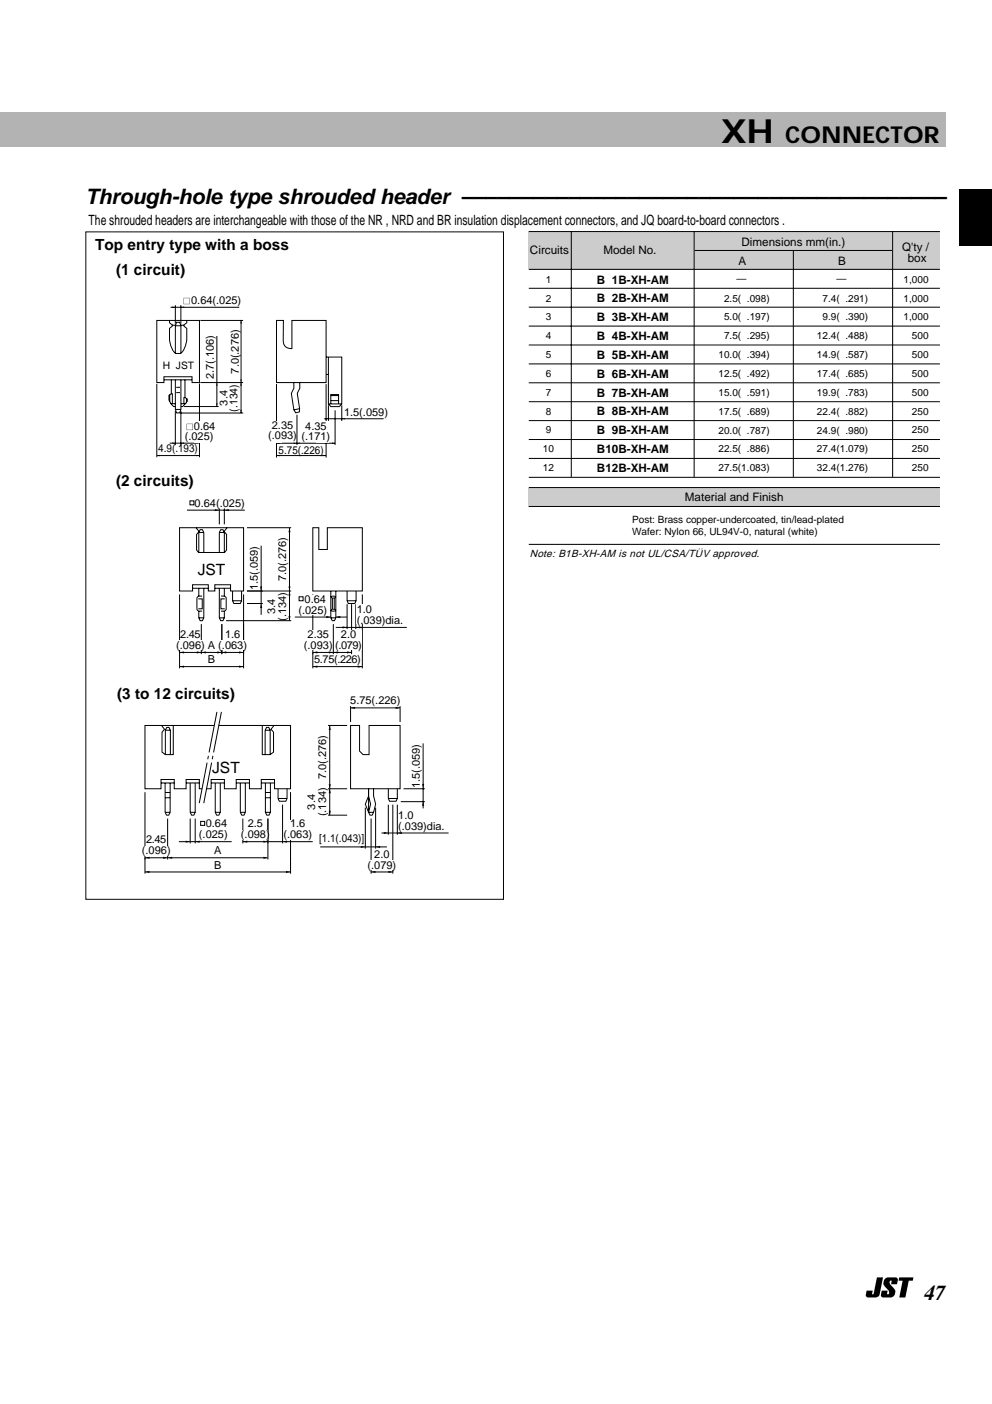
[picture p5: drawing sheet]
<svg xmlns="http://www.w3.org/2000/svg" width="210mm" height="297mm" viewBox="0 0 210 297" stroke-linecap="round" stroke-linejoin="round" font-family="sans-serif">
<path d="M-.1 23.8h200.3v7.4h-200.3z" fill="#b3b3b3"/>
<path d="M203.1 40h6.8v12h-6.8z" fill-rule="evenodd" fill="#000"/>
<path d="M185.6 270.3h1.2l-.7 3.6a.9 .9 0 0 1-.9 .6h-1.5a.49 .49 0 0 1-.5-.6l.2-.8h1.3l-.2 .7h.3zM187.3 270.5l.6-.2h1.6a.49 .49 0 0 1 .5 .6l-.2 .8h-1.3l.2-.7a.48 .48 0 0 0-.5 .4 .48 .48 0 0 0 .3 .5 1.54 1.54 0 0 1 .5 2.4l-.5 .2h-1.6a.49 .49 0 0 1-.5-.6l.2-.8h1.2l-.1 .7a.48 .48 0 0 0 .5-.4 .48 .48 0 0 0-.3-.5 1.54 1.54 0 0 1-.6-2.4zM190.3 270.3h3l-.2 .7h-.8l-.7 3.5h-1.3l.7-3.5h-.9z" fill="#000"/>
<path d="M18.2 49.1h88.3v141.1h-88.3z" fill-rule="evenodd" fill="#fff"/>
<g fill="none" stroke="#000" stroke-width=".21">
<path d="M38 111.6h13.5v13.4h-2.7v-1.3h-3.3v1.3h-1.4v-1.3h-3.4v1.3h-2.7zM39.6 107.9h12.2M40.2 106h.8v.8h-.8zM41.5 111.6l.6 .8-.5 .7v3.3l.4 .5h5.5l.4-.5v-3.3l-.5-.7 .6-.8M42.1 112.7l.3-.6h.4l.3 .6M42.1 112.7v4.2M42.1 112.7h1M43.1 112.7v4.2M46.4 112.7l.3-.6h.5l.3 .6M46.4 112.7h1.1M46.4 107.6v3.3M46.4 112.7v4.2"/>
<path d="M47.5 107.6v3.3M47.5 112.7v4.2M52.3 111.6h9.3M66.2 111.6h1.3v4.7h1.8v-4.7h7.4v13.4h-10.5zM38 125.8v15.6M40.7 124.5h3.4M42 126.7h.8v2.1h-.8M42.1 130.7l.3 .6h.4l.3-.6M42.1 124.5v1.6M42.1 129.3v1.4M42.1 130.7h1M42.6 132v6.4"/>
<path d="M42.8 126.1l-.9 .1-.2 .4v2.5l.5 .2h.6M43.1 124.5v6.2M45.5 124.5h3.3M46.4 130.7l.3 .6h.5l.3-.6M46.4 130.7h1.1M46.4 124.5v6.2M46.8 126.1l.8 .1 .3 .4-.1 2.5-.4 .2h-.6M46.9 132v6.4M47.5 124.5v1.6M47.5 129.3v1.4M47.6 126.7h-.9v2.1h.9M47.8 131.3h13.8"/>
<path d="M49.2 125v2.1l.3 .6h1.4l.2-.6v-2.1M49.2 127.1h1.9M51.5 125.8v15.6M52.3 125h9.3M70 130.7l.3 .6h.5l.3-.6M70 126.1l.3 .5v2.2l-.3 .5M70 130.7h1.1M70 125v5.7M70.2 126.1h.7M70.2 129.3h.7M70.4 126.5h.2M70.4 128.9h.2"/>
<path d="M71.1 126.1l-.4 .5v2.2l.4 .5M71.1 125v5.7M73.4 125v2.1l.3 .6h1.4l.2-.6v-2.1M73.4 127.1h1.9M38 141h13.5"/>
</g>
<path d="M45.5 107.7l.9 .2-.9 .2zM47.5 107.9l.9-.2v.5zM61.3 111.6l.2 1h-.5zM38 138l.9-.2v.5zM41.6 137.8l1 .2-1 .3zM42.6 138l.9-.2v.5zM46 137.8l.9 .2-.9 .3zM61.3 125l.2 1h-.5zM61 130.4h.5l-.2 .9zM61 124.1h.5l-.2 .9zM38 141l.9-.2v.5zM50.6 140.8l.9 .2-.9 .3z" fill="#000"/>
<path d="M37.6 135.5h5.4v2.1h-5.4z" fill="#fff"/>
<path d="M46.9 138l1-.2v.5zM50.6 137.8l.9 .2-.9 .3zM55 124.1h.5l-.2 .9zM55.3 127.7l.2 .9h-.5z" fill="#000"/>
<path d="M55.3 115.5v14.6M61.3 111.6v19.7M38 138h13.5M46.9 132v6.4M51.5 132v6.4M52.3 125h3.3M52.3 127.7h3.3" fill="none" stroke="#000" stroke-width=".21"/>
<path d="M46.5 135.5h5.5v2.1h-5.5z" fill="#fff"/>
<path d="M62.4 130.5h7.6M66.2 125.8v15.6M66.2 138h4.3M70.5 132v6.4M71 130.5h2.4M76.7 125.8v15.6M66.2 141h10.5" fill="none" stroke="#000" stroke-width=".21"/>
<path d="M66.2 138l.9-.2v.5zM69 130.3l1 .2-1 .3zM69.6 137.8l.9 .2-.9 .3zM71 130.5l1-.2v.5zM66.2 141l.9-.2v.5zM75.7 140.8l1 .2-1 .3z" fill="#000"/>
<g fill="#fff">
<path d="M64.6 135.5h5.5v2.1h-5.5z"/>
<path d="M64.6 133.4h5.5v2.1h-5.5z"/>
<path d="M63.5 128h5.4v2.1h-5.4z"/>
<path d="M63.5 125.9h5.4v2.1h-5.4z"/>
</g>
<path d="M63.3 126.3h.8v.8h-.8zM71 132.7h15.1M73.4 127.8v5.3M75.3 127.8v5.3" fill="none" stroke="#000" stroke-width=".21"/>
<path d="M72.5 132.5l.9 .2-.9 .3zM75.3 132.7l.9-.2v.5z" fill="#000"/>
<g fill="#fff">
<path d="M75.4 129.9h11v2.1h-11z"/>
<path d="M75.4 127.8h11v2.1h-11z"/>
</g>
<path d="M70.5 138l1-.2v.5zM73.4 137.8l1 .2-1 .3z" fill="#000"/>
<path d="M70.5 138h3.9M74.4 127.8v10.6" fill="none" stroke="#000" stroke-width=".21"/>
<g fill="#fff">
<path d="M71 135.5h5.5v2.1h-5.5z"/>
<path d="M71 133.4h5.5v2.1h-5.5z"/>
</g>
<g fill="none" stroke="#000" stroke-width=".21">
<path d="M30.7 153.5h30.8v13.4h-3.4v-2h-2.8v2h-2.5v-2h-2.8v2h-2.5v-2h-2.8v2h-2.5v-2h-2.8v2h-2.5v-2h-2.8v2h-3.4zM34.2 153.5l.6 .8-.5 .6v4.2l.7 .5h1.7v-6.1M35 154.5l.3-.6h.5l.3 .6M35 154.5v5.1M35 154.5h1.1M36.1 154.5v5.1M55.5 153.5v6.1h1.7l.7-.5v-4.2l-.6-.6 .7-.8M56.1 154.5l.3-.6h.5l.3 .6M56.1 154.5h1.1M56.1 154.5v5.1M57.2 154.5v5.1M69.4 153.5h4.1"/>
<path d="M69.8 153.5v19M74.2 153.5h1.9v5.4l.7 .7h1.3v-6.1h6.6v13.4h-10.5zM34.1 165.7h2.8M34.9 171.9l.3 .6h.5l.3-.6M34.9 165.7v6.2M34.9 171.9h1.1M34.9 167.7h1.1M34.9 168.8h1.1M36 165.7v6.2M39.4 165.7h2.8M40.2 171.9l.3 .6h.5l.3-.6M40.2 171.9h1.1"/>
<path d="M40.2 165.7v6.2M41.3 165.7v6.2M44.7 165.7h2.8M45.5 171.9l.3 .6h.5l.3-.6M45.5 171.9h1.1M45.5 165.7v6.2M46.6 165.7v6.2M50 165.7h2.8M50.9 171.9l.2 .6h.5l.3-.6M50.9 171.9h1M50.9 165.7v6.2M51.9 165.7v6.2"/>
<path d="M55.3 165.7h2.8M56.2 171.9l.3 .6h.4l.3-.6M56.2 171.9h1M56.2 167.7h1M56.2 168.8h1M56.2 165.7v6.2M57.2 165.7v6.2M78 171.9l.3 .6h.5l.2-.6M78 166.9v1.5l.4 1.7-.4 1.8zM78 171.9h1M79 166.9v1.5l.5 1.7-.5 1.8"/>
</g>
<path d="M69.8 153.5l.2 .9h-.4zM69.5 171.5h.5l-.2 1z" fill="#000"/>
<path d="M45.9 150.6h1l-3.8 19.3h-.9z" fill="#fff"/>
<g fill="none" stroke="#000" stroke-width=".21">
<path d="M44.1 159.9l-.1 .7M45.1 159.9l-.2 .7M45.9 150.6l-1.7 8.6M46.9 150.6l-1.7 8.6M74.2 149.4v3.4M74.2 149.8h10.5M84.7 149.4v3.4M89.5 157.3v13.7M30.7 167.6v17.2M35.5 173.2v8.6M37.9 178.1h11.1M40.2 173.2v5.2"/>
<path d="M41.3 173.2v5.2M43.8 161.3l-1.6 8.6M44.8 161.3l-1.7 8.6M51.4 178.1h5.3M51.4 173.2v5.2M56.7 173.2v8.6M58.8 166.9v2l.3 .6h1.4l.2-.6v-2M58.8 168.9h1.9M61.5 167.6v17.2M67.8 179.2h14.1M69.4 172.5h4.1M69.4 166.9h4.1"/>
<path d="M77.3 170.9v8.6M78 168.4l-.7 1.7 .7 1.8M78.5 173.2v11.6M79.5 170.9v8.6M80.7 176.2h14.2M82.2 166.9v2l.2 .6h1.4l.3-.6v-2M82.2 168.9h1.9M82.2 170.2v6.4M83.1 170.2v14.6M84.1 170.2v6.4M84.8 169.6h5.1M85.4 166.9h4.5"/>
<path d="M30.7 184.5h30.8"/>
</g>
<g fill="#000">
<path d="M74.2 149.8l.9-.3v.5zM83.7 149.5l1 .3-1 .2zM39.3 177.9l.9 .2-.9 .2zM41.3 178.1l1-.2v.4zM51.4 178.1l.9-.2v.4zM55.7 177.9l1 .2-1 .2zM69.8 166.9l.2 .9h-.4zM69.5 165.9h.5l-.2 1zM76.3 179l1 .2-1 .2zM79.5 179.2l.9-.2v.4zM81.2 176l1 .2-1 .3zM84.1 176.2l.9-.2v.5z"/>
<path d="M89.3 165.8h.5l-.3 1zM89.5 169.5l.2 1h-.4zM30.7 184.5l.9-.2v.4zM35.5 181.5l.9-.2v.4zM55.7 181.3l1 .2-1 .2zM60.5 184.3l1 .2-1 .2zM78.5 184.5l1-.2v.4zM82.2 184.3l.9 .2-.9 .2z"/>
</g>
<g fill="#fff">
<path d="M42.4 175.5h5.5v2.1h-5.5z"/>
<path d="M42.4 173.4h5.5v2.1h-5.5z"/>
</g>
<path d="M42.5 173.8h.8v.8h-.8z" fill="none" stroke="#000" stroke-width=".21"/>
<g fill="#fff">
<path d="M60.3 175.5h5.4v2.1h-5.4z"/>
<path d="M51.3 175.5h5.4v2.1h-5.4z"/>
</g>
<path d="M30.7 181.5l.9-.2v.4zM34.5 181.3l1 .2-1 .2z" fill="#000"/>
<path d="M30.4 178.9h5.4v2.1h-5.4z" fill="#fff"/>
<path d="M56.7 178.1h9.5M59.8 170.2v8.2M30.7 181.5h25.9" fill="none" stroke="#000" stroke-width=".21"/>
<path d="M59.8 178.1l.9-.2v.4z" fill="#000"/>
<path d="M60.3 173.4h5.4v2.1h-5.4z" fill="#fff"/>
<path d="M78.5 184.5h4.6" fill="none" stroke="#000" stroke-width=".21"/>
<path d="M78.1 181.9h5.4v2.1h-5.4z" fill="#fff"/>
<g fill="none" stroke="#000" stroke-width=".21">
<path d="M33.2 67.8h9v13.1h-1.6v-1.2h-5.9v1.2h-1.5zM35.9 67.8v.5l.5 .4v.3l-.5 .5a6.4 6.4 0 0 0 1.1 5.1 1.37 1.37 0 0 0 2.1-1 7.8 7.8 0 0 0 .4-4.1l-.5-.5v-.3l.5-.4v-.5M36.1 65h14.5M36.5 68.8h.6M37.1 64.6v3.9M37.1 74.7v-5.8l.3-.7h.6l.3 .7v5.8M37.1 68.9h1.2M38.2 68.8h.7M38.3 64.6v3.9M42.4 67.8h9M45.9 71.1v14.9M51 67.8v19.6"/>
<path d="M58.5 67.8h1.5l-.1 4.1a1.58 1.58 0 0 0 1.9 1.8v-5.9h7.2v13.1h-10.5zM69 79.2h.5M69.5 75.5v10l.5 .5h1.8l.5-.5v-10h-3.3M33.2 96.4h9M33.2 81.2v15.5M34.7 80.4h5.9M35.9 93.8h6.1M35.9 83.5v1.5M36.3 80.4v2.9M36.5 85.4v-2.1h-.2l-.5 .3v1l.4 .8M37.1 85.4h-.9l.5 .6h.4M37.1 87v7.2"/>
<path d="M37.1 80.4v6.2l.3 .8h.6l.3-.8v-6.2M37.1 86.6h1.2M37.3 83.1h.8M37.3 81.9h.8M38.2 87.4h13.3M38.3 87v7.2M38.3 85.4h.9l-.5 .6h-.4M38.9 85.4v-1.3h.2l.5 .3v.5l-.4 .5M39 86h7.3M39.1 80.4v3.7M39.5 84.3v.8M42.2 81.1v15.6"/>
<path d="M42.4 80.9h9M58.5 81.3v15.5M58.5 96.4h10.5M58.6 93.8h12.3M62.2 80.9v1.2l-.6 1.1 .6 3.5 .4 .6 .8-.2v-.6l-.5-3.3 .5-1.1v-1.2M62.8 87.8v6.3M63.4 86.5l-1.2 .2M68.6 88.6h12.6M69 81.3v15.5M69.5 85.5h2.8M69.5 85.7v3.4M70 85.5v-2h1.6v2"/>
<path d="M70 83.7h1.6M70 84.8h1.6M70.9 86.8v7.3M72.3 85.7v3.4"/>
</g>
<g fill="#000">
<path d="M36.4 64.8l.7 .2-.7 .1zM38.3 65l.7-.2v.3zM51 67.8l.2 .6h-.3zM33.2 96.4l.6-.2v.3zM36.4 93.6l.7 .1-.7 .2zM38.3 93.7l.7-.1v.3zM41.5 96.2l.7 .2-.7 .1zM45.9 81l.1 .6h-.3zM45.7 85.3h.3l-.1 .7zM50.9 80.3h.3l-.2 .6zM51 81l.2 .6h-.3zM50.9 86.7h.3l-.2 .7z"/>
<path d="M58.5 93.8l.7-.2v.3zM58.5 96.4l.7-.2v.3zM62.1 93.6l.7 .2-.7 .1zM62.8 93.8l.6-.2v.3zM68.3 96.2l.7 .2-.7 .1zM68.8 88.4l.6 .2-.6 .1zM70.3 93.6l.6 .2-.6 .1zM72.3 88.6l.7-.2v.3z"/>
</g>
<g fill="#fff">
<path d="M41.1 89.1h2.6v4.6h-2.6z"/>
<path d="M57 89.1h2.6v4.6h-2.6z"/>
<path d="M66.9 89.1h2.6v4.6h-2.6z"/>
</g>
<g fill="#000">
<path d="M38.8 63h1.4v1.4h-1.4zM38.9 63.1v1.2h1.2v-1.2z"/>
<path d="M39.5 89.7h1.3v1.3h-1.3zM39.6 89.7v1.2h1.2v-1.2z"/>
</g>
<path d="M18.2 49.1h88.3v141.2h-88.3z" fill="none" stroke="#000" stroke-width=".21"/>
<g fill="#ccc">
<path d="M111.9 103.2h87v4h-87z"/>
<path d="M111.9 49h87v8h-87z"/>
</g>
<g fill="none" stroke="#000" stroke-width=".21">
<path d="M111.9 49h87M111.9 57h87M120.9 49v51.9M146.9 49v51.9M147 53h41.8M167.9 53v47.9M188.9 49v51.9M111.9 65h87M111.9 61h87M111.9 73h87M111.9 69h87M111.9 77h87"/>
<path d="M111.9 81h87M111.9 85h87M111.9 89h87M111.9 93h87M111.9 97h87M111.9 101h87M111.9 103.2h87M111.9 115.2h87M111.9 107.2h87"/>
</g>
<text font-size="7.1" x="152.5" y="30.2">XH</text>
<text font-size="4.9" x="166.1" y="30.2">CONNECTOR</text>
<g font-size="4.5">
<text x="18.1" y="43.2">Through-hole type shrouded header –––––––––––––––––––––––––––––––––––––––––</text>
<text x="195.6" y="274.9">47</text>
</g>
<g font-size="3.3">
<text x="41.8" y="121.8">JST</text>
<text x="44.9" y="163.6">JST</text>
</g>
<g font-size="3.2">
<text x="20.2" y="52.8">Top entry type with a boss</text>
<text x="24.6" y="58.2">(1 circuit)</text>
<text x="24.6" y="102.9">(2 circuits)</text>
<text x="24.8" y="147.8">(3 to 12 circuits)</text>
</g>
<text font-size="3" x="18.7" y="47.5">The shrouded headers are interchangeable with those of the NR , NRD and BR insulation displacement connectors, and JQ board-to-board connectors .</text>
<g font-size="2.5">
<text x="112.1" y="53.8">Circuits</text>
<text x="127.7" y="53.8">Model No.</text>
<text x="156.9" y="52.2">Dimensions mm(in.)</text>
<text x="190.9" y="53">Q'ty /</text>
<text x="126.3" y="60">B 1B-XH-AM</text>
<text x="156.2" y="56">A</text>
<text x="177.4" y="56">B</text>
<text x="192.1" y="55.5">box</text>
<text x="126.3" y="64">B 2B-XH-AM</text>
<text x="126.3" y="68">B 3B-XH-AM</text>
<text x="126.3" y="72">B 4B-XH-AM</text>
<text x="126.3" y="75.9">B 5B-XH-AM</text>
<text x="126.3" y="79.9">B 6B-XH-AM</text>
<text x="126.3" y="83.9">B 7B-XH-AM</text>
<text x="126.3" y="87.9">B 8B-XH-AM</text>
<text x="126.3" y="91.9">B 9B-XH-AM</text>
<text x="126.3" y="95.9">B10B-XH-AM</text>
<text x="126.3" y="99.9">B12B-XH-AM</text>
<text x="144.9" y="106.1">Material and Finish</text>
</g>
<g font-size="2.3">
<text x="40.4" y="64.4">0.64(.025)</text>
<text x="45.2" y="80.2" transform="rotate(-90 45.2 80.2)">2.7(.106)</text>
<text x="50.6" y="79" transform="rotate(-90 50.6 79)">7.0(.276)</text>
<text x="48.2" y="85.8" transform="rotate(-90 48.2 85.8)">3.4</text>
<text x="50.3" y="87.1" transform="rotate(-90 50.3 87.1)">(.134)</text>
<text x="72.8" y="88.1">1.5(.059)</text>
<text x="33.5" y="95.6">4.9(.193)</text>
<text x="39.1" y="93">(.025)</text>
<text x="41" y="90.9">0.64</text>
<text x="56.8" y="93">(.093)</text>
<text x="57.5" y="90.8">2.35</text>
<text x="59" y="96">5.75(.226)</text>
<text x="63.8" y="93">(.171)</text>
<text x="64.6" y="90.9">4.35</text>
<text x="41.2" y="107.2">0.64(.025)</text>
<text x="54.5" y="124.9" transform="rotate(-90 54.5 124.9)">1.5(.059)</text>
<text x="60.5" y="123" transform="rotate(-90 60.5 123)">7.0(.276)</text>
<text x="58.2" y="129.9" transform="rotate(-90 58.2 129.9)">3.4</text>
<text x="60.5" y="131.4" transform="rotate(-90 60.5 131.4)">(.134)</text>
<text x="63.1" y="129.8">(.025)</text>
<text x="64.5" y="127.5">0.64</text>
<text x="75.5" y="129.7">1.0</text>
<text x="37.3" y="137.3">(.096)</text>
<text x="38.2" y="135">2.45</text>
<text x="44" y="137.3">A (.063)</text>
<text x="47.6" y="135">1.6</text>
<text x="64.3" y="137.3">(.093)</text>
<text x="65.1" y="135">2.35</text>
<text x="70.9" y="137.3">(.079)</text>
<text x="72.1" y="135">2.0</text>
<text x="75.5" y="132">(.039)dia.</text>
<text x="44" y="140.3">B</text>
<text x="66.5" y="140.3">5.75(.226)</text>
<text x="74.1" y="149">5.75(.226)</text>
<text x="69" y="164.8" transform="rotate(-90 69 164.8)">7.0(.276)</text>
<text x="88.8" y="166.8" transform="rotate(-90 88.8 166.8)">1.5(.059)</text>
<text x="66.7" y="171.3" transform="rotate(-90 66.7 171.3)">3.4</text>
<text x="69" y="172.7" transform="rotate(-90 69 172.7)">(.134)</text>
<text x="84.3" y="173.2">1.0</text>
<text x="30.9" y="178.4">2.45</text>
<text x="42.1" y="177.4">(.025)</text>
<text x="43.5" y="175">0.64</text>
<text x="51" y="177.4">(.098)</text>
<text x="52.4" y="175">2.5</text>
<text x="60" y="177.4">(.063)</text>
<text x="61.4" y="175">1.6</text>
<text x="67.5" y="178">[1.1(.043)]</text>
<text x="84.3" y="175.5">(.039)dia.</text>
<text x="30" y="180.8">(.096)</text>
<text x="45.3" y="183.8">B</text>
<text x="45.3" y="180.8">A</text>
<text x="77.8" y="183.8">(.079)</text>
<text x="79.2" y="181.4">2.0</text>
</g>
<g font-size="2.2">
<text x="34.4" y="78.1">H JST</text>
<text x="112.1" y="117.9">Note: B1B-XH-AM is not UL/CSA/TUV approved.</text>
</g>
<g font-size="2.1">
<text x="115.5" y="59.8">1</text>
<text x="155.8" y="59.7">—</text>
<text x="177" y="59.7">—</text>
<text x="191.2" y="59.8">1,000</text>
<text x="115.5" y="63.8">2</text>
<text x="153.2" y="63.8">2.5( .098)</text>
<text x="174" y="63.8">7.4( .291)</text>
<text x="191.2" y="63.8">1,000</text>
<text x="115.5" y="67.8">3</text>
<text x="115.5" y="71.8">4</text>
<text x="153.2" y="67.8">5.0( .197)</text>
<text x="153.2" y="71.8">7.5( .295)</text>
<text x="172.9" y="71.8">12.4( .488)</text>
<text x="174" y="67.8">9.9( .390)</text>
<text x="191.2" y="67.8">1,000</text>
<text x="193" y="71.8">500</text>
<text x="115.5" y="75.8">5</text>
<text x="152" y="75.8">10.0( .394)</text>
<text x="172.9" y="75.8">14.9( .587)</text>
<text x="193" y="75.8">500</text>
<text x="115.5" y="79.8">6</text>
<text x="115.5" y="83.7">7</text>
<text x="152" y="79.8">12.5( .492)</text>
<text x="152" y="83.7">15.0( .591)</text>
<text x="172.9" y="79.8">17.4( .685)</text>
<text x="172.9" y="83.7">19.9( .783)</text>
<text x="193" y="79.8">500</text>
<text x="193" y="83.7">500</text>
<text x="115.5" y="87.7">8</text>
<text x="152" y="87.7">17.5( .689)</text>
<text x="172.9" y="87.7">22.4( .882)</text>
<text x="193" y="87.7">250</text>
<text x="114.9" y="95.7">10</text>
<text x="115.5" y="91.7">9</text>
<text x="152" y="91.7">20.0( .787)</text>
<text x="152" y="95.7">22.5( .886)</text>
<text x="172.9" y="91.7">24.9( .980)</text>
<text x="172.9" y="95.7">27.4(1.079)</text>
<text x="193" y="91.7">250</text>
<text x="193" y="95.7">250</text>
<text x="114.9" y="99.7">12</text>
<text x="152" y="99.7">27.5(1.083)</text>
<text x="172.9" y="99.7">32.4(1.276)</text>
<text x="193" y="99.7">250</text>
<text x="133.8" y="110.8">Post: Brass copper-undercoated, tin/lead-plated</text>
<text x="133.8" y="113.2">Wafer: Nylon 66, UL94V-0, natural (white)</text>
</g>
<text font-size="1.1" x="147.6" y="116.8">' '</text>
</svg>
